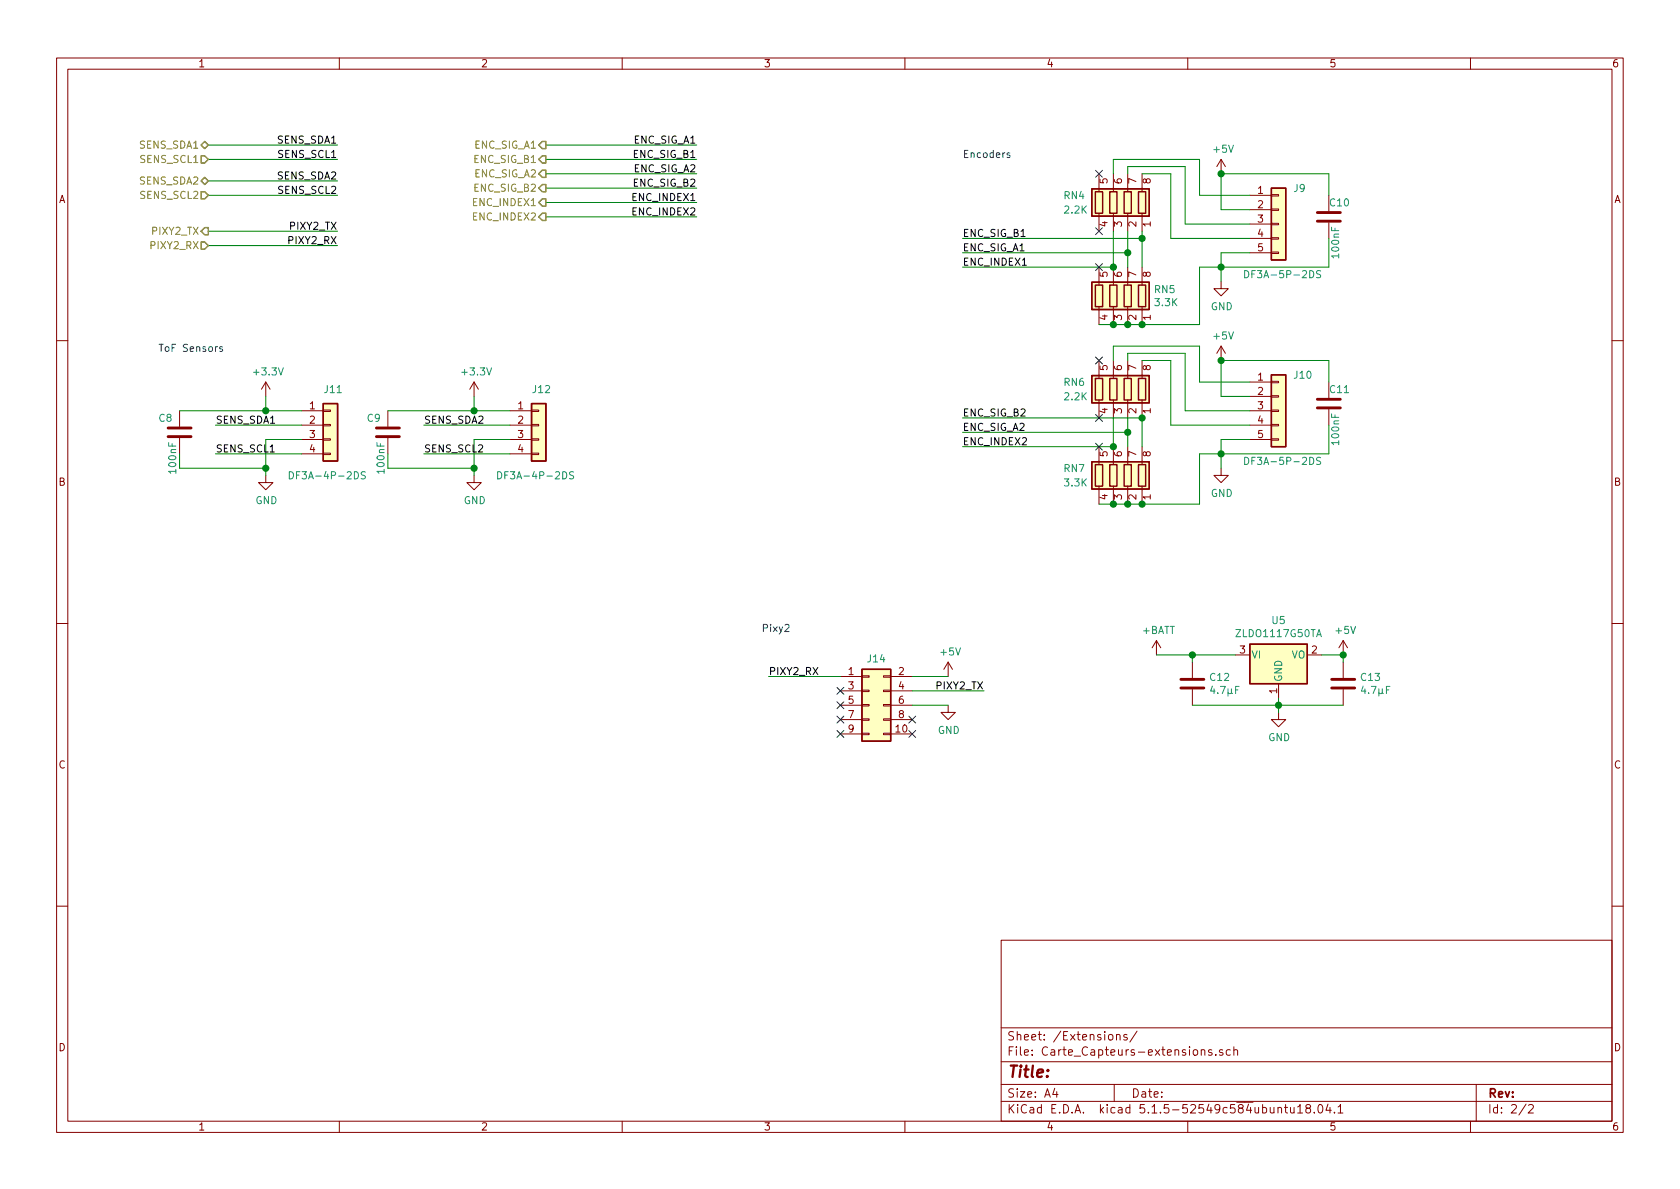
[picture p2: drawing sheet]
<svg xmlns="http://www.w3.org/2000/svg" width="297mm" height="210mm" viewBox="0 0 297 210" stroke-linecap="round" stroke-linejoin="round" font-family="sans-serif">
<g fill="none" stroke="#840000" stroke-width=".18">
<path d="M10 10.3h277v189.9h-277zM12 12.2h273v186.1h-273zM60 10.3v1.9M110 10.3v1.9M160 10.3v1.9M210 10.3v1.9M260 10.3v1.9M194.3 30.7v3.2M194.3 37.7v3.2M196.8 30.7v3.2M196.8 37.7v3.2M199.4 30.7v3.2"/>
<path d="M199.4 37.7v3.2M201.9 30.7v3.2M201.9 37.7v3.2M215.9 28.2v2.5M215.9 28.2l-.8 1.3M215.9 28.2l.8 1.3M221 34.5h3.8M221 37.1h3.8M221 39.6h3.8M224.8 37h1.3v.2h-1.3zM224.8 34.4h1.3v.3h-1.3zM224.8 39.5h1.3v.2h-1.3z"/>
<path d="M234.9 34.5v2.8M234.9 39.4v2.8M194.3 47.2v3.2M194.3 54.2v3.2M196.8 47.2v3.2M196.8 54.2v3.2M199.4 47.2v3.2M199.4 54.2v3.2M201.9 47.2v3.2M201.9 54.2v3.2M215.9 49.8v1.2h1.3l-1.3 1.3-1.3-1.3h1.3M221 42.2h3.8"/>
<path d="M221 44.7h3.8M224.8 44.6h1.3v.2h-1.3zM224.8 42h1.3v.3h-1.3zM10 60.2h2M31.7 72.6v2.8M31.7 77.5v2.8M47 67.6l-.8 1.2M47 67.6v2.5M47 67.6l.8 1.2M53.3 72.6h3.8M53.3 75.2h3.8M53.3 77.7h3.8"/>
<path d="M57.1 77.6h1.3v.2h-1.3zM57.1 72.5h1.3v.3h-1.3zM57.1 75.1h1.3v.2h-1.3zM68.6 72.6v2.8M68.6 77.5v2.8M83.8 67.6l-.7 1.2M83.8 67.6v2.5M83.8 67.6l.8 1.2M90.2 72.6h3.8M90.2 75.2h3.8M90.2 77.7h3.8M94 77.6h1.2v.2h-1.2z"/>
<path d="M94 72.5h1.2v.3h-1.2zM94 75.1h1.2v.2h-1.2zM194.3 63.7v3.2M194.3 70.7v3.2M194.3 79v3.2M196.8 63.7v3.2M196.8 70.7v3.2M196.8 79v3.2M199.4 63.7v3.2M199.4 70.7v3.2M199.4 79v3.2M201.9 63.7v3.2"/>
<path d="M201.9 70.7v3.2M201.9 79v3.2M215.9 61.2l-.8 1.3M215.9 61.2v2.5M215.9 61.2l.8 1.3M221 67.6h3.8M221 70.1h3.8M221 72.6h3.8M221 75.2h3.8M221 77.7h3.8M224.8 77.6h1.3v.2h-1.3zM224.8 75.1h1.3v.2h-1.3z"/>
<path d="M224.8 70h1.3v.2h-1.3zM224.8 67.4h1.3v.3h-1.3zM224.8 72.5h1.3v.3h-1.3zM234.9 67.6v2.8M234.9 72.4v2.8M285 60.2h2M47 84.1v1.2h1.3l-1.3 1.3-1.3-1.3h1.3M53.3 80.3h3.8M57.1 80.1h1.3v.3h-1.3zM83.8 84.1v1.2h1.3l-1.3 1.3-1.3-1.3h1.3M90.2 80.3h3.8M94 80.1h1.2v.3h-1.2z"/>
<path d="M194.3 86v3.1M196.8 86v3.1M199.4 86v3.1M201.9 86v3.1M215.9 82.8v1.3h1.3l-1.3 1.2-1.3-1.2h1.3M10 110.3h2M148.6 119.6h3.8M152.4 119.5h1.3v.3h-1.3zM156.2 119.5h1.3v.3h-1.3zM157.5 119.6h3.8M167.6 117.1l-.7 1.3M167.6 117.1v2.5"/>
<path d="M167.6 117.1l.8 1.3M204.5 113.3l-.8 1.2M204.5 113.3v2.5M204.5 113.3l.7 1.2M210.8 117.1v2.8M218.4 115.8h2.6M231.1 115.8h2.6M237.5 113.3l-.8 1.2M237.5 113.3v2.5M237.5 117.1v2.8M237.5 113.3l.8 1.2M285 110.3h2"/>
<path d="M148.6 129.8h3.8M148.6 122.2h3.8M148.6 124.7h3.8M148.6 127.2h3.8M152.4 129.7h1.3v.2h-1.3zM152.4 127.1h1.3v.3h-1.3zM152.4 122h1.3v.3h-1.3zM152.4 124.6h1.3v.2h-1.3zM156.2 129.7h1.3v.2h-1.3zM156.2 127.1h1.3v.3h-1.3zM156.2 122h1.3v.3h-1.3zM156.2 124.6h1.3v.2h-1.3z"/>
<path d="M157.5 129.8h3.8M157.5 122.2h3.8M157.5 124.7h3.8M157.5 127.2h3.8M167.6 124.7v1.3h1.3l-1.3 1.2-1.2-1.2h1.2M210.8 121.9v2.8M226.1 126v1.2h1.2l-1.2 1.3-1.3-1.3h1.3M226.1 120.9v2.5M237.5 121.9v2.8M10 160.2h2M177 166.3h108v32h-108zM285 160.2h2"/>
<path d="M60 198.3v1.9M110 198.3v1.9M160 198.3v1.9M177 194.8h108M177 191.8h108M177 187.8h108M177 181.8h108M186.5 192.5l-.4 1h1M186.8 193v1M196.1 183.1l.2-.2 .4 .2v.7l-.2 .1-.4-.1zM197 191.8v3M197.4 183.1l.2-.2 .4 .1v.9"/>
<path d="M197.4 182.9v1M199.3 183a.37 .37 0 0 0-.6 .1l.1 .3 .5 .1v.1l-.2 .3-.4-.1M201 182.3l-1.2 2M210 198.3v1.9M212.4 185.7l.2-.1 .4 .1v.9M212.4 185.6v1M214.2 185.7a.37 .37 0 0 0-.5 .1v.2l.5 .2 .1 .1-.2 .3-.4-.1M215 186.5v.1M216.2 185.7a.37 .37 0 0 0-.6 .1l.1 .2 .5 .2 .1 .1-.3 .3-.4-.1M217.5 185.7l-.4-.1-.3 .3 .1 .6 .2 .1 .4-.1M218.2 185.7a.37 .37 0 0 1 .6 .1v.8M218.2 185.1v1.5"/>
<path d="M226 196l.2-.2 .3 .1 .1 .9M227.1 195.8h.6M227.3 195.3v1.3l.4 .2M228.2 195.8v.9l.4 .1 .2-.1M228.8 195.8v1M229.4 195.8l.5-.5v1.5M229.4 196.8h.9M231.2 196l-.3-.2v-.3a.48 .48 0 0 1 .7-.1l.1 .2-.1 .3-.6 .1-.1 .3v.4l.3 .1 .4-.1 .1-.2v-.2l-.3-.3M232.4 196.7v.1M233.1 195.5l.3-.2a.8 .8 0 0 1 .5 .8 .8 .8 0 0 1-.5 .7l-.3-.1-.1-.4zM234.8 195.2l-.4 1.1h1M235.2 195.8v1"/>
<path d="M235.9 196.7v.1M236.6 195.8l.4-.5v1.5M236.6 196.8h.8M260 198.3v1.9M261 191.8v6.5M269.8 195.2l-1.2 2M270.3 195.5l.2-.2h.3l.3 .5-.9 1h.9"/>
</g>
<path d="M232.9 39.1h4.1M232.9 37.6h4.1M29.7 77.2h4.1M29.7 75.7h4.1M66.5 77.2h4.1M66.5 75.7h4.1M232.9 72.1h4.1M232.9 70.6h4.1M208.8 121.7h4.1M208.8 120.1h4.1M235.5 121.7h4M235.5 120.1h4" fill="none" stroke="#840000" stroke-width=".51"/>
<g fill="#ffffc2" stroke="#ffffc2" stroke-width=".18">
<path d="M193 81.7h10.2v4.8h-10.2z"/>
<path d="M224.8 33.3h2.5v12.7h-2.5z"/>
<path d="M224.8 66.3h2.5v12.7h-2.5z"/>
<path d="M152.4 118.4h5.1v12.7h-5.1z"/>
<path d="M94 71.4h2.5v10.1h-2.5z"/>
<path d="M57.1 71.4h2.6v10.1h-2.6z"/>
<path d="M193 33.4h10.2v4.8h-10.2z"/>
<path d="M193 49.9h10.2v4.8h-10.2z"/>
<path d="M193 66.4h10.2v4.8h-10.2z"/>
<path d="M221 113.9h10.1v7h-10.1z"/>
</g>
<g fill="none" stroke="#840000" stroke-width=".25">
<path d="M193 33.4h10.2v4.8h-10.2zM193.7 33.9h1.2v3.8h-1.2zM196.2 33.9h1.3v3.8h-1.3zM198.8 33.9h1.2v3.8h-1.2zM201.3 33.9h1.3v3.8h-1.3zM224.8 33.3h2.5v12.7h-2.5zM193 49.9h10.2v4.8h-10.2zM193.7 50.4h1.2v3.8h-1.2zM196.2 50.4h1.3v3.8h-1.3zM198.8 50.4h1.2v3.8h-1.2zM201.3 50.4h1.3v3.8h-1.3zM57.1 71.4h2.6v10.1h-2.6z"/>
<path d="M94 71.4h2.5v10.1h-2.5zM193 66.4h10.2v4.8h-10.2zM193.7 66.9h1.2v3.8h-1.2zM196.2 66.9h1.3v3.8h-1.3zM198.8 66.9h1.2v3.8h-1.2zM201.3 66.9h1.3v3.8h-1.3zM224.8 66.3h2.5v12.7h-2.5zM193 81.7h10.2v4.8h-10.2zM193.7 82.2h1.2v3.8h-1.2zM196.2 82.2h1.3v3.8h-1.3zM198.8 82.2h1.2v3.8h-1.2zM201.3 82.2h1.3v3.8h-1.3z"/>
<path d="M152.4 118.4h5.1v12.7h-5.1zM221 113.9h10.1v7h-10.1z"/>
</g>
<path d="M220.1 47.8a.64 .64 0 0 1 .7 .7 .64 .64 0 0 1-.7 .6zM233.5 47.9l-.5-.1-.2 .3 .1 .3 .6 .2v.4l-.3 .1h-.4M51.2 83.4a.64 .64 0 0 1 .7 .6 .64 .64 0 0 1-.7 .7zM64.6 83.5l-.5-.1-.2 .3 .1 .3 .5 .2v.4l-.2 .1-.4-.1M88 83.4a.64 .64 0 0 1 .7 .6 .64 .64 0 0 1-.7 .7zM101.4 83.5l-.5-.1-.2 .3 .1 .3 .6 .2v.4l-.2 .1-.5-.1M220.1 80.9a.64 .64 0 0 1 .7 .6 .64 .64 0 0 1-.7 .6zM233.5 80.9h-.5l-.2 .2 .1 .3 .6 .3v.3l-.3 .1h-.4" fill="none" stroke="#008484" stroke-width=".18"/>
<g fill="none" stroke="#008400" stroke-width=".18">
<path d="M36.8 28.2h22.9M36.8 25.6h22.9M36.8 34.5h22.9M36.8 32h22.9M96.5 28.2h26.7M96.5 30.7h26.7M96.5 25.6h26.7M96.5 33.3h26.7M96.5 35.8h26.7M96.5 38.3h26.7M196.8 30.7v-2.5h15.3v6.3h8.9M199.4 30.7v-1.2h10.1v10.1h11.5"/>
<path d="M201.9 30.7h5.1v11.5h14M234.9 34.5v-3.8h-19v6.4h5.1M36.8 43.4h22.9M36.8 40.9h22.9M170.2 44.7h29.2M170.2 42.2h31.7M196.8 40.9v6.3h-26.6M199.4 40.9v6.3M201.9 40.9v6.3M221 44.7h-5.1v5.1M234.9 42.2v5h-22.8v10.2h-17.8M31.7 72.6h21.6"/>
<path d="M38.1 75.2h15.2M47 70.1v2.5M53.3 77.7h-6.3v6.4M68.6 72.6h21.6M74.9 75.2h15.3M83.8 70.1v2.5M90.2 77.7h-6.4v6.4M170.2 73.9h31.7v5.1M170.2 76.4h29.2M196.8 63.7v-2.5h15.3v6.4h8.9M196.8 73.9v5.1h-26.6M199.4 63.7v-1.2h10.1v10.1h11.5"/>
<path d="M199.4 73.9v5.1M201.9 63.7h5.1v11.5h14M221 77.7h-5.1v5.1M234.9 75.2v5.1h-22.8v8.8h-17.8M234.9 67.6v-3.9h-19v6.4h5.1M31.7 82.8h15.3M38.1 80.3h15.2M68.6 82.8h15.2M74.9 80.3h15.3M135.9 119.6h12.7M161.3 119.6h6.3M204.5 115.8h13.9"/>
<path d="M210.8 115.8v1.3M233.7 115.8h3.8v1.3M161.3 124.7h6.3M161.3 122.2h12.7M210.8 124.7h26.7M226.1 123.4v2.6"/>
</g>
<path d="M35.6 25.6l.6-.6 .6 .6-.6 .7zM35.6 27.6h.6l.6 .6-.6 .6h-.6zM35.6 33.9h.6l.6 .6-.6 .7h-.6zM36.2 31.4l.6 .6-.6 .6-.6-.6zM95.9 25h.6v1.3h-.6l-.7-.7zM95.9 27.6h.6v1.2h-.6l-.7-.6zM95.9 30.1h.6v1.3h-.6l-.7-.7zM95.9 32.6h.6v1.3h-.6l-.7-.6zM95.9 35.2h.6v1.2h-.6l-.7-.6zM95.9 37.7h.6v1.3h-.6l-.7-.7zM35.6 40.9l.6-.6h.6v1.2h-.6zM35.6 42.8h.6l.6 .6-.6 .7h-.6z" fill="none" stroke="#848400" stroke-width=".25"/>
<path d="M178.5 27.1l-.3-.1-.1 .2v.2l.4 .1v.3h-.4M39.3 61.4l-.3-.1-.2 .2 .1 .2 .4 .1v.3h-.5M138.8 110.5l.5-.1 .2 .1v.3v.2l-.8 .7h.8" fill="none" stroke="#0000c2" stroke-width=".18"/>
<g fill="#008400" stroke="#008400" stroke-width=".25">
<circle cx="226.1" cy="124.7" r=".51"/>
<circle cx="210.8" cy="115.8" r=".51"/>
<circle cx="215.9" cy="30.7" r=".51"/>
<circle cx="196.9" cy="47.2" r=".51"/>
<circle cx="237.5" cy="115.8" r=".51"/>
<circle cx="83.8" cy="82.8" r=".51"/>
<circle cx="199.4" cy="57.4" r=".51"/>
<circle cx="196.9" cy="57.4" r=".51"/>
<circle cx="199.4" cy="44.7" r=".51"/>
<circle cx="196.9" cy="89.1" r=".51"/>
<circle cx="199.4" cy="89.1" r=".51"/>
<circle cx="201.9" cy="89.1" r=".51"/>
<circle cx="201.9" cy="42.2" r=".51"/>
<circle cx="196.9" cy="79" r=".51"/>
<circle cx="215.9" cy="80.3" r=".51"/>
<circle cx="199.4" cy="76.4" r=".51"/>
<circle cx="201.9" cy="73.9" r=".51"/>
<circle cx="215.9" cy="63.7" r=".51"/>
<circle cx="215.9" cy="47.2" r=".51"/>
<circle cx="201.9" cy="57.4" r=".51"/>
<circle cx="47" cy="82.8" r=".51"/>
<circle cx="47" cy="72.6" r=".51"/>
<circle cx="83.8" cy="72.6" r=".51"/>
</g>
<g fill="none" stroke="#000084" stroke-width=".18">
<path d="M193.7 30.1l1.2 1.2M194.9 30.1l-1.2 1.2M193.7 40.3l1.2 1.2M193.7 46.6l1.2 1.2M194.9 40.3l-1.2 1.2M194.9 46.6l-1.2 1.2M193.7 63.1l1.2 1.3M193.7 73.3l1.2 1.2M193.7 78.4l1.2 1.2M194.9 63.1l-1.2 1.3M194.9 73.3l-1.2 1.2M194.9 78.4l-1.2 1.2"/>
<path d="M148 121.6l1.2 1.2M148 124.1l1.2 1.2M148 126.6l1.2 1.3M148 129.2l1.2 1.2M149.2 124.1l-1.2 1.2M149.2 121.6l-1.2 1.2M149.2 126.6l-1.2 1.3M149.2 129.2l-1.2 1.2M160.7 126.6l1.2 1.3M160.7 129.2l1.2 1.2M161.9 126.6l-1.2 1.3M161.9 129.2l-1.2 1.2"/>
</g>
<text font-size="2.8" fill="#840000" x="178" y="190.5">Title:</text>
<g font-size="2.1" fill="#840000">
<text x="178" y="184">Sheet: /Extensions/</text>
<text x="178" y="186.7">File: Carte_Capteurs-extensions.sch</text>
<text x="178" y="196.9">KiCad E.D.A. kicad 5.1.5-52549c584ubuntu18.04.1</text>
<text x="178" y="194.1">Size: A4</text>
<text x="200" y="194.1">Date:</text>
<text x="263" y="194.1">Rev:</text>
<text x="263" y="196.9">Id: 2/2</text>
</g>
<g font-size="1.8" fill="#840000">
<text x="35" y="11.9">1</text>
<text x="85" y="11.9">2</text>
<text x="135" y="11.9">3</text>
<text x="185" y="11.9">4</text>
<text x="235" y="11.9">5</text>
<text x="285" y="11.9">6</text>
<text x="10.4" y="35.9">A</text>
<text x="195.8" y="32.5" transform="rotate(-90 195.8 32.5)">5</text>
<text x="198.4" y="32.5" transform="rotate(-90 198.4 32.5)">6</text>
<text x="200.9" y="32.5" transform="rotate(-90 200.9 32.5)">7</text>
<text x="203.5" y="32.5" transform="rotate(-90 203.5 32.5)">8</text>
<text x="222.4" y="34.3">1</text>
<text x="285.4" y="35.9">A</text>
<text x="195.8" y="40.1" transform="rotate(-90 195.8 40.1)">4</text>
<text x="198.4" y="40.1" transform="rotate(-90 198.4 40.1)">3</text>
<text x="200.9" y="40.1" transform="rotate(-90 200.9 40.1)">2</text>
<text x="203.5" y="40.1" transform="rotate(-90 203.5 40.1)">1</text>
<text x="222.4" y="36.8">2</text>
<text x="222.4" y="39.4">3</text>
<text x="222.4" y="41.9">4</text>
<text x="222.4" y="44.4">5</text>
<text x="195.8" y="49" transform="rotate(-90 195.8 49)">5</text>
<text x="198.4" y="49" transform="rotate(-90 198.4 49)">6</text>
<text x="200.9" y="49" transform="rotate(-90 200.9 49)">7</text>
<text x="203.5" y="49" transform="rotate(-90 203.5 49)">8</text>
<text x="195.8" y="56.6" transform="rotate(-90 195.8 56.6)">4</text>
<text x="198.4" y="56.6" transform="rotate(-90 198.4 56.6)">3</text>
<text x="200.9" y="56.6" transform="rotate(-90 200.9 56.6)">2</text>
<text x="203.5" y="56.6" transform="rotate(-90 203.5 56.6)">1</text>
<text x="195.8" y="65.5" transform="rotate(-90 195.8 65.5)">5</text>
<text x="198.4" y="65.5" transform="rotate(-90 198.4 65.5)">6</text>
<text x="200.9" y="65.5" transform="rotate(-90 200.9 65.5)">7</text>
<text x="203.5" y="65.5" transform="rotate(-90 203.5 65.5)">8</text>
<text x="222.4" y="67.3">1</text>
<text x="222.4" y="69.8">2</text>
<text x="54.8" y="72.4">1</text>
<text x="54.8" y="74.9">2</text>
<text x="54.8" y="77.5">3</text>
<text x="91.6" y="72.4">1</text>
<text x="91.6" y="74.9">2</text>
<text x="91.6" y="77.5">3</text>
<text x="195.8" y="73.1" transform="rotate(-90 195.8 73.1)">4</text>
<text x="198.4" y="73.1" transform="rotate(-90 198.4 73.1)">3</text>
<text x="200.9" y="73.1" transform="rotate(-90 200.9 73.1)">2</text>
<text x="203.5" y="73.1" transform="rotate(-90 203.5 73.1)">1</text>
<text x="222.4" y="72.4">3</text>
<text x="222.4" y="74.9">4</text>
<text x="222.4" y="77.5">5</text>
<text x="54.8" y="80">4</text>
<text x="91.6" y="80">4</text>
<text x="195.8" y="80.7" transform="rotate(-90 195.8 80.7)">5</text>
<text x="198.4" y="80.7" transform="rotate(-90 198.4 80.7)">6</text>
<text x="200.9" y="80.7" transform="rotate(-90 200.9 80.7)">7</text>
<text x="203.5" y="80.7" transform="rotate(-90 203.5 80.7)">8</text>
<text x="10.4" y="85.9">B</text>
<text x="195.8" y="88.4" transform="rotate(-90 195.8 88.4)">4</text>
<text x="198.4" y="88.4" transform="rotate(-90 198.4 88.4)">3</text>
<text x="200.9" y="88.4" transform="rotate(-90 200.9 88.4)">2</text>
<text x="203.5" y="88.4" transform="rotate(-90 203.5 88.4)">1</text>
<text x="285.4" y="85.9">B</text>
<text x="150" y="119.4">1</text>
<text x="158.9" y="119.4">2</text>
<text x="219.2" y="115.6">3</text>
<text x="231.9" y="115.6">2</text>
<text x="150" y="121.9">3</text>
<text x="150" y="124.5">5</text>
<text x="158.9" y="121.9">4</text>
<text x="158.9" y="124.5">6</text>
<text x="225.8" y="122.7" transform="rotate(-90 225.8 122.7)">1</text>
<text x="150" y="127">7</text>
<text x="150" y="129.5">9</text>
<text x="158.4" y="129.5">10</text>
<text x="158.9" y="127">8</text>
<text x="10.4" y="135.9">C</text>
<text x="285.4" y="135.9">C</text>
<text x="10.4" y="185.9">D</text>
<text x="285.4" y="185.9">D</text>
<text x="35" y="199.9">1</text>
<text x="85" y="199.9">2</text>
<text x="135" y="199.9">3</text>
<text x="185" y="199.9">4</text>
<text x="235" y="199.9">5</text>
<text x="285" y="199.9">6</text>
</g>
<g font-size="1.8" fill="#848400">
<text x="24.8" y="26.3">SENS_SDA1</text>
<text x="25" y="28.8">SENS_SCL1</text>
<text x="84" y="26.3">ENC_SIG_A1</text>
<text x="84" y="28.8">ENC_SIG_B1</text>
<text x="24.8" y="32.6">SENS_SDA2</text>
<text x="25" y="35.2">SENS_SCL2</text>
<text x="84" y="31.4">ENC_SIG_A2</text>
<text x="84" y="33.9">ENC_SIG_B2</text>
<text x="27.1" y="41.5">PIXY2_TX</text>
<text x="83.9" y="36.4">ENC_INDEX1</text>
<text x="83.9" y="39">ENC_INDEX2</text>
<text x="26.8" y="44.1">PIXY2_RX</text>
</g>
<g font-size="1.8">
<text x="49.2" y="25.4">SENS_SDA1</text>
<text x="49.4" y="27.9">SENS_SCL1</text>
<text x="112.2" y="27.9">ENC_SIG_B1</text>
<text x="112.2" y="25.4">ENC_SIG_A1</text>
<text x="49.2" y="31.7">SENS_SDA2</text>
<text x="49.4" y="34.3">SENS_SCL2</text>
<text x="112.1" y="35.6">ENC_INDEX1</text>
<text x="112.2" y="30.5">ENC_SIG_A2</text>
<text x="112.2" y="33">ENC_SIG_B2</text>
<text x="51.4" y="40.6">PIXY2_TX</text>
<text x="112.1" y="38.1">ENC_INDEX2</text>
<text x="170.2" y="41.9">ENC_SIG_B1</text>
<text x="51.2" y="43.2">PIXY2_RX</text>
<text x="170.2" y="44.4">ENC_SIG_A1</text>
<text x="170.2" y="47">ENC_INDEX1</text>
<text x="38.1" y="74.9">SENS_SDA1</text>
<text x="74.9" y="74.9">SENS_SDA2</text>
<text x="170.2" y="73.7">ENC_SIG_B2</text>
<text x="170.2" y="76.2">ENC_SIG_A2</text>
<text x="38.1" y="80">SENS_SCL1</text>
<text x="74.9" y="80">SENS_SCL2</text>
<text x="170.2" y="78.7">ENC_INDEX2</text>
<text x="135.9" y="119.4">PIXY2_RX</text>
<text x="165.7" y="121.9">PIXY2_TX</text>
</g>
<g font-size="1.8" fill="#0000c2">
<text x="170.2" y="27.9">Encoders</text>
<text x="27.9" y="62.2">ToF Sensors</text>
<text x="134.6" y="111.8">Pixy2</text>
</g>
<g font-size="1.8" fill="#008484">
<text x="214.7" y="27">+5V</text>
<text x="188.2" y="35.2">RN4</text>
<text x="228.8" y="34">J9</text>
<text x="188.3" y="37.8">2.2K</text>
<text x="235.2" y="36.5">C10</text>
<text x="236.8" y="45.5" transform="rotate(-90 236.8 45.5)">100nF</text>
<text x="204.2" y="51.8">RN5</text>
<text x="221.1" y="49.2">DF3A-5P-2DS</text>
<text x="204.3" y="54.1">3.3K</text>
<text x="214.1" y="54.9">GND</text>
<text x="214.7" y="60">+5V</text>
<text x="45" y="66.4">+3.3V</text>
<text x="57.4" y="69.5">J11</text>
<text x="81.9" y="66.4">+3.3V</text>
<text x="94.3" y="69.5">J12</text>
<text x="188.2" y="68.2">RN6</text>
<text x="188.3" y="70.8">2.2K</text>
<text x="228.9" y="67">J10</text>
<text x="235.2" y="69.5">C11</text>
<text x="28.1" y="74.6">C8</text>
<text x="65" y="74.6">C9</text>
<text x="188.2" y="83.5">RN7</text>
<text x="221.1" y="82.2">DF3A-5P-2DS</text>
<text x="236.8" y="78.5" transform="rotate(-90 236.8 78.5)">100nF</text>
<text x="45.2" y="89.1">GND</text>
<text x="52.2" y="84.8">DF3A-4P-2DS</text>
<text x="82" y="89.1">GND</text>
<text x="89" y="84.8">DF3A-4P-2DS</text>
<text x="188.3" y="86">3.3K</text>
<text x="214.1" y="87.9">GND</text>
<text x="202" y="112.1">+BATT</text>
<text x="218.8" y="112.7">ZLDO1117G50TA</text>
<text x="224.9" y="110.4">U5</text>
<text x="236.3" y="112.1">+5V</text>
<text x="153.5" y="117.1">J14</text>
<text x="166.4" y="115.9">+5V</text>
<text x="221.2" y="116.5">VI</text>
<text x="228.3" y="116.5">VO</text>
<text x="214" y="120.4">C12</text>
<text x="214.2" y="122.7">4.7µF</text>
<text x="226.7" y="120.6" transform="rotate(-90 226.7 120.6)">GND</text>
<text x="240.7" y="120.4">C13</text>
<text x="240.9" y="122.7">4.7µF</text>
<text x="165.8" y="129.8">GND</text>
<text x="224.2" y="131.1">GND</text>
</g>
<g font-size="1.8" fill="#008400">
<text x="31.2" y="83.6" transform="rotate(-90 31.2 83.6)">100nF</text>
<text x="68" y="83.6" transform="rotate(-90 68 83.6)">100nF</text>
</g>
</svg>
